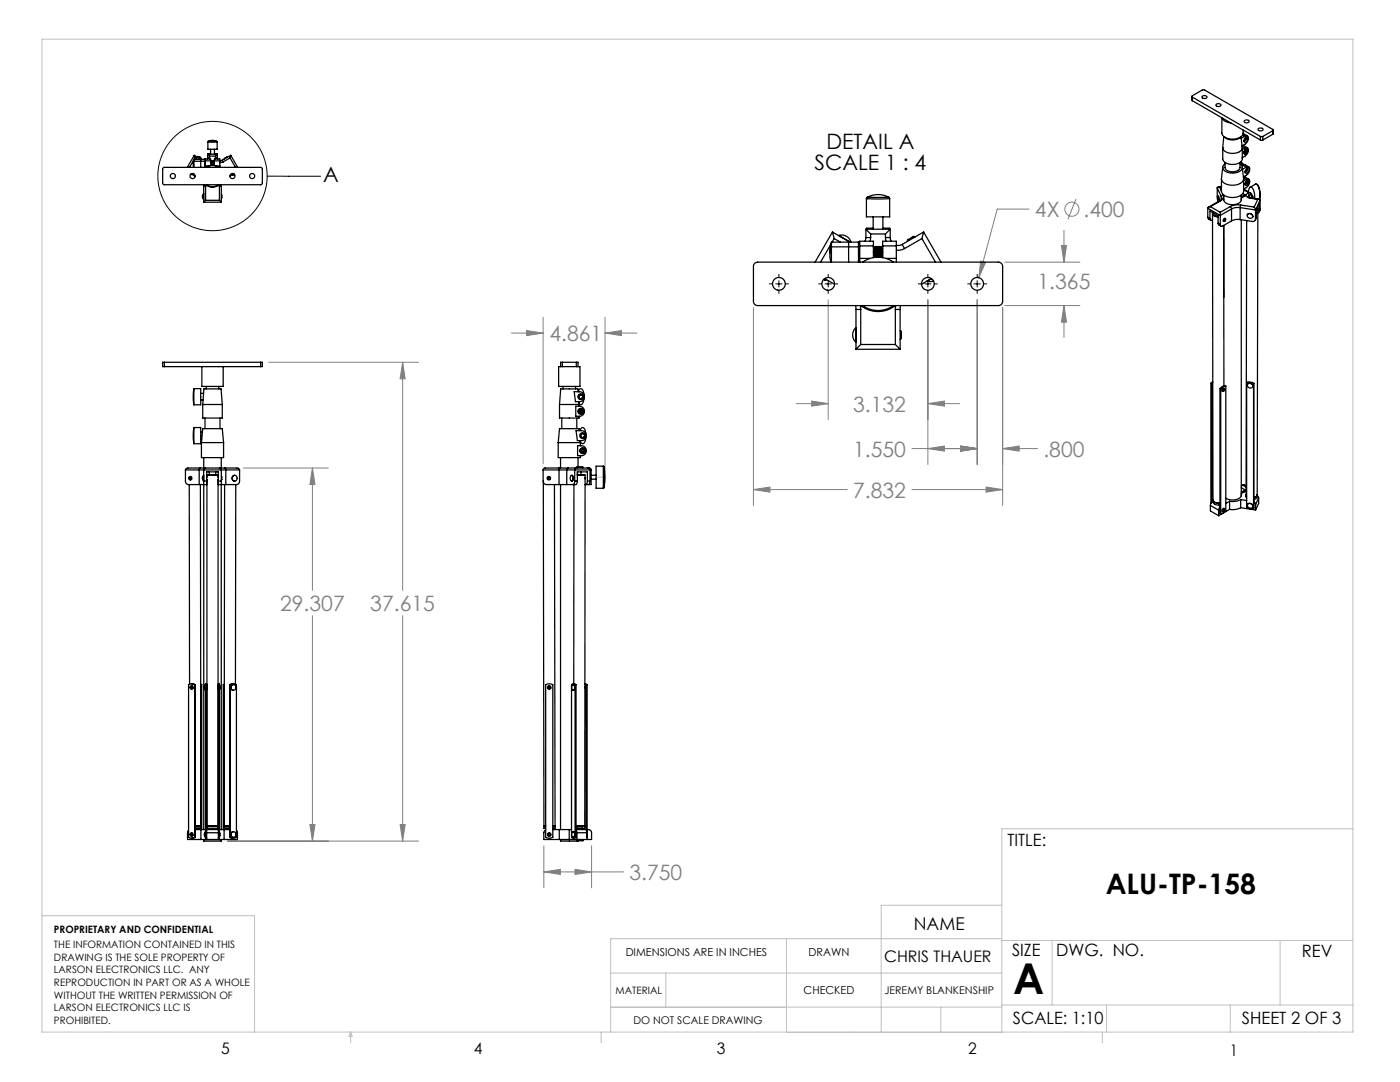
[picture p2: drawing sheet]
<svg xmlns="http://www.w3.org/2000/svg" width="279mm" height="216mm" viewBox="0 0 279 216" stroke-linecap="round" stroke-linejoin="round" font-family="sans-serif">
<g fill="none" stroke="#808080" stroke-width=".2">
<path d="M214.7 39.7l-1.6 4.1M165.3 59.8v23.9M185.2 59.8v32.9M195 59.8v32.9M195.7 52.1l1 .3-1.4 3zM200.5 52.3h15M205.4 41.7h-6.4l-3.7 13.7M211.8 49h1l-.5 3.3zM212.3 46v6.3M53.6 72.3h29.9M80.4 72.3v45.5M80.4 72.3l.5 3.3h-1.1z"/>
<path d="M102 66.5h6.4M105.1 66l3.3 .5-3.3 .5zM108.4 63.3v29.2M120.7 66.5l3.3-.5v1zM120.7 63.3v30.7M120.7 66.5h6.4M150.4 61.4v39.5M200.1 61.4v39.5M200.5 61h15M212.3 61l.5 3.3h-1zM212.3 61v6.3M48.6 93.4h16.9"/>
<path d="M62.4 93.4v24.4M62.4 93.4l.5 3.3h-1.1zM150.4 97.7h18.7M150.4 97.7l3.3-.5v1zM158.9 80.5h6.4M162 80l3.3 .5-3.3 .5zM182 97.7h18.1M182 89.5h13M185.2 80.5h6.3M185.2 89.5l3.3-.5v1zM185.2 80.5l3.3-.5v1zM191.7 89l3.3 .5-3.3 .5z"/>
<path d="M196.8 97.2l3.3 .5-3.3 .5zM200.1 89.5h7M200.1 89.5l3.3-.5v1zM62.4 122.8v45M80.4 122.8v45M45.4 167.8h38.1M61.8 164.5h1.1l-.5 3.3zM79.8 164.5h1.1l-.5 3.3zM108.5 168.8v8.4M108.5 174h16M108.5 174l3.3-.5v1zM114.8 173.5l3.3 .5-3.3 .5z"/>
<path d="M118.1 168.8v8.4"/>
<circle cx="213.9" cy="41.7" r="1.41"/>
</g>
<g fill="none" stroke="#000" stroke-width=".2">
<path d="M53.3 35.1l10.7 .1M153.5 56.6h.7M154.8 56.6h1.3M155.4 54.7v.7M155.4 56v1.3M155.4 57.9v.6M156.7 56.6h.7M163.4 56.6h.6M164.7 56.6h1.2M165.3 54.7v.7M165.3 56v1.3M165.3 57.9v.6"/>
<path d="M166.6 56.6h.6M183.3 56.6h.6M184.5 56.6h1.3M185.2 54.7v.7M185.2 56v1.3M185.2 57.9v.6M186.4 56.6h.7M193.1 56.6h.6M194.4 56.6h1.3M195 54.7v.7M195 56v1.3M195 57.9v.6"/>
<path d="M196.3 56.6h.6"/>
<circle cx="42.4" cy="35.1" r="10.9"/>
</g>
<path d="M119 95.2h1.7" fill="none" stroke="#c0c0c0" stroke-width=".2" stroke-dasharray="15.2 1.3 1.3 1.3"/>
<g fill="none" stroke="#c0c0c0" stroke-width=".2">
<path d="M8.4 7.8h261.6v198.1h-261.6zM270 165.4h-70.1v40.5M8.4 182.7h42.4v23.2M121.9 194.2h78M132.9 194.2v6.8M157 187.3v18.6M199.9 187.3h-78v18.6M199.9 187.7h70.1M199.9 180.6h-24v25.4M210 187.7v12.8M255.5 187.7v12.8M70 205.9v2.2"/>
<path d="M70 205.9l.3 .9h-.7zM120 205.9v2.2M121.9 201h78M121.9 201h35.1M157 206h42.9M170 205.9v.1M187.8 201v5M199.9 200.5h70.1M220 205.9v2.2M220.8 200.5v5.4M245.5 200.5v5.4"/>
</g>
<g fill="#808080">
<path d="M120.7 66.5l3.3-.5v1zM105.1 66l3.3 .5-3.3 .5z"/>
<path d="M80.4 72.3l.5 3.3h-1.1zM79.8 164.5h1.1l-.5 3.3zM61.8 164.5h1.1l-.5 3.3zM62.4 93.4l.5 3.3h-1.1zM108.5 174l3.3-.5v1zM114.8 173.5l3.3 .5-3.3 .5zM150.4 97.7l3.3-.5v1zM196.8 97.2l3.3 .5-3.3 .5zM191.7 89l3.3 .5-3.3 .5zM200.1 89.5l3.3-.5v1zM185.2 89.5l3.3-.5v1zM191.7 89l3.3 .5-3.3 .5zM162 80l3.3 .5-3.3 .5zM185.2 80.5l3.3-.5v1zM211.8 49h1l-.5 3.3zM212.3 61l.5 3.3h-1zM195.7 52.1l-.4 3.3 1.4-3z"/>
</g>
<g fill="none" stroke="#000" stroke-width=".25">
<path d="M237.9 19.2l.1 .9M238 19.4v-.3l1.9-1.1 .5-.1 13.6 7.9v.3M238 19.4l13.5 7.8M238 19.4v.7M239.9 19.2a.51 .51 0 0 1 .6-.2 .51 .51 0 0 1 .3 .5 .51 .51 0 0 1-.5 .2 .51 .51 0 0 1-.4-.5zM32.6 33.5l19.5-.1 .3 .3-.1 2.9-.3 .3h-19.3l-.2-.4zM38.1 34.8h.2M38.2 34.7l.7 .5M38.6 32l-.8 1.4M38.7 32.2l-.1 1.2v-.7zM38.7 31.8l-.1 .9M38.7 31.8v.4"/>
<path d="M38.7 32.2h2.1M38.7 31.8h2.1M38.8 31l.1 .5M38.8 31l-1.4 2.4M38.8 31l1.4 .8M38.9 31.5l-.2 .3M38.9 31.5l.5 .3M39.3 31.3a.79 .79 0 0 1 1 .5M39.3 31.3l.9 .5M39.3 31.3h.1M40.1 31.8v1.6M40.1 31.8h.1"/>
<path d="M40.6 36.9v.3M40.6 38.6l-.2 .6 .2 .6M40.6 38.6v1.2M40.6 39.8h.1M40.6 38.6h.1M40.6 37.2h.4M40.6 37.2v3.1M40.8 32.1v1.3M40.8 32.1h.1M40.9 32.1v1M40.9 31.7v.4M40.9 32.1h1.1"/>
<path d="M40.9 33.1v.3M40.9 33.1h.9M41 36.9v.3M41 40l-.4 .3M41 37.2v2.8M41 40h2.8M41 36.9a2.21 2.21 0 0 0 2.8 0M41.2 33.4a2.13 2.13 0 0 1 2.4 0M41.2 36.9a2.13 2.13 0 0 0 2.4 0M41.4 30.8l.4 .3M41.4 31.4v.3M41.4 31.4h.4"/>
<path d="M41.4 30.8v.6M41.4 30.8h2M41.5 28.3v1.5h1.8v-1.5M41.5 28.3h.1M41.5 28.3h1.8M41.6 28.2l.8-.2 .9 .2M41.6 28.2l-.1 .1M41.6 28.2h.1M41.6 28.2h1.7M41.8 31.4v.3M41.8 31.1v.3M41.8 31.1h1.2"/>
<path d="M42 30.7l-.5 .1M42 29.8v1M42 32.1l.1 .9v-.4M42 32.1v-.4l-1.2 .1v.3M42 32.6h.1M42.1 32.1v.2M42.1 32.5h.1M42.1 32.1h.1M42.1 32.1l-.1 .1M42.1 32.5v.1M42.1 32.5l.1 .1M42.1 32.1l.1 .2"/>
<path d="M42.1 32.3v.2M42.1 32.6h.1M42.1 32.2h.1M42.1 32.2v.1M42.1 32.2v.4M42.1 32.6v.4M42.2 32.3v.3M42.2 32.5v.1M42.2 32.1v.1M42.2 32.5h.1M42.2 32.5l-.1 .1M42.2 32.1h.1"/>
<path d="M42.2 32.1l-.1 .1M42.2 32.2v.3M42.2 32.6v.4v-.4M42.2 32.2h.1M42.2 32.6h.1M42.2 32.2v.1M42.3 32.6v.4M42.3 32.2l-.1 .1M42.3 32.2h.1M42.3 32.6h-.1M42.3 32.6h.1M42.3 32.2v.4"/>
<path d="M42.3 32.2v.1M42.3 32.5v.1M42.3 32.1v.2M42.3 32.5h.1M42.3 32.5l-.1 .1M42.3 32.1h.1M42.3 32.1l-.1 .1M42.3 32.3v.2M42.3 32.1l.1 .2M42.3 32.5l.1 .1M42.3 32.6v.4l.1-.4M42.4 32.6h.1"/>
<path d="M42.4 32.2h.1M42.4 32.3v.3M42.4 32.2v.3M42.4 32.2v.1M42.4 32.5v.1M42.4 32.1v.1M42.4 32.5h.1M42.4 32.1h.1M42.4 32.6v.4M42.4 32.2l.1 .1M42.4 32.5l.1 .1M42.4 32.1l.1 .1"/>
<path d="M42.5 32.3v.3M42.5 32.6v.4M42.5 32.6h.1M42.5 32.2h.1M42.5 32.2v.4M42.5 32.2v.1M42.5 32.3v.2M42.5 32.5v.1M42.5 32.1v.2M42.5 32.5h.1M42.5 32.1v.1M42.5 32.1h.1"/>
<path d="M42.6 32.5v.1M42.6 32.1v.1M42.6 32.1v.2M42.6 32.2v.3M42.6 32.6l-.1 .4v-.4M42.6 32.2h.1M42.6 32.2l-.1 .1M42.6 32.6h.1M42.6 32.6h-.1M42.6 32.2v.4M42.6 32.3v.3M42.6 32.6v.4"/>
<path d="M42.6 32.2v.1M42.7 32.2v.3M42.7 32.6v.4M42.7 32.2v.1M42.7 32.6h.1M42.7 32.5v.1M42.7 32.1l-.1 .2M42.7 32.1v.1M42.7 32.5h.1M42.7 32.5l-.1 .1M42.7 32.1h.1M42.7 32.1v.2"/>
<path d="M42.7 32.5l.1 .1M42.7 32.1l.1 .2M42.7 32.3v.2M42.7 32.2v.4M42.7 32.6v.4v-.4M42.7 32.2h.1M42.8 32.3v.3M42.8 32.6v.4M42.8 32.1v.9M42.8 32.1v-.4h1.1v.4M42.8 32.2h-.1M42.8 32.5l-.1 .1"/>
<path d="M42.8 32.3h.1M42.8 32.6h.1M42.8 32.1h1.1M42.8 30.7l.5 .1M42.8 29.8v1M43 31.4h.4M43 31.4v.3M43 31.1v.3M43 33.1h.9M43.3 28.2h.1M43.3 28.2v.1M43.4 30.8l-.4 .3"/>
<path d="M43.4 31.4l.1 .3M43.4 30.8v.6M43.8 37.2h.4M43.8 40l.4 .3M43.8 37.2v2.8M43.8 36.9v.3M43.9 32.1v1M43.9 33.1v.3M44.2 38.9l.1 .1-.1 .6M44.2 37.2v3.1M44.2 36.9v.3M44.3 32l.2 .3"/>
<path d="M44.3 32h-.4M44.5 32.3l-.6 .1M45.4 31.4l-.5 .1-.1 .2M45.9 31.5l-1.4 .8M45.9 31.5l1.1 1.9M46.1 31l-.2 .5M46.1 31l1.3 2.4M46.1 31l-1.8 1M46.3 34.9h.1M46.7 34.7l-.8 .5M46.7 34.7l-.4 .2M46.8 34.9h-.5"/>
<path d="M172.9 39.6v3.7h4.7v-3.7M172.9 39.6h.1M172.9 39.6h4.6M173.1 39.4a4.5 4.5 0 0 1 4.3 0M173.1 39.4l-.2 .2M173.1 39.4h.1M177.4 39.4h.1M177.4 39.4h-4.3M177.4 39.4l.1 .2M238 20.1l13.5 7.8M242.7 20.9a.51 .51 0 0 1 .6-.2 .51 .51 0 0 1 .3 .4 .51 .51 0 0 1-.5 .2 .51 .51 0 0 1-.4-.4zM242.9 37.5v1.9l.2 .8"/>
<path d="M242.9 37.5l.8 1.8M243.1 39.3l.1 .4zM243.1 39.2a.4 .4 0 0 1 .1 .6zM243.2 39.4v.1M243.2 39.7h.1M243.3 39.8h.1M243.4 37.3h-.3l-.2 .2M243.4 37.3l.4 .9M243.7 39.3l.1 .4-.4 .4M243.7 39.3v.4M243.8 35.7v2.4a2.16 2.16 0 0 0 2.6 1.3 1.73 1.73 0 0 0 1.8-1.3v-2.4M243.8 37.2l-.7 .1"/>
<path d="M243.8 37.3h-.4M243.8 23.5l.1 3.2 .2 .4 .4 .3M243.9 23.5l.6 .7 1.1 .3M244 29.5v2.2a2.07 2.07 0 0 0 2.8 1l.7-.3 .4-.4v-2.2M244 33.3l-.2 2.3a1.79 1.79 0 0 0 2.1 1.4 1.91 1.91 0 0 0 2.3-1.4l-.1-.3M244 38.8l.1 .1M244.1 38.9v.6l-.5 .6M244.1 38.9l-.4 .4M244.2 39.7a1.48 1.48 0 0 0 1.9 1.1 1.33 1.33 0 0 0 1.6-1.1M244.2 38.9v1.1M244.2 27.2l-.2 2.2a1.87 1.87 0 0 0 2.5 1.2 1.32 1.32 0 0 0 1.4-1.5M244.5 27.4a2.43 2.43 0 0 0 3 0"/>
<path d="M244.5 32.4v1a1.78 1.78 0 0 0 2.6 .6l.4-.5v-1.1M244.5 32.7a.91 .91 0 0 0-.4 1 .91 .91 0 0 0 .9 .7 2.32 2.32 0 0 0 2.9-.9v-.4l-.4-.4M247.5 32.6l.4-.1 .2 .3M247.6 32.3l.3 .3M247.7 27.2v.4M247.7 38.9v1.1M247.9 29.2l.5 .3M247.9 33.3l.1 .5M247.9 29.5v.3M247.9 32.9l.5-.1 .8 .5M247.9 32.9l.8 .5M247.9 32.9l-.1 .1"/>
<path d="M248 33.8l.1 1.5M248 26.9l.4 .3M248 38.6l.5 .3M248.1 29l.8 .5M248.1 26.6l.8 .5M248.1 26v.5a2.2 2.2 0 0 1-2.9 1.2l-.7-.3M248.2 35.5l.5 .3M248.2 35.3l1 .5M248.2 28.1h.1M248.2 30.6h.1M248.2 39.2h.1M248.3 24.1a.51 .51 0 0 1 .6-.2 .51 .51 0 0 1 .4 .4 .51 .51 0 0 1-.6 .2 .51 .51 0 0 1-.4-.4z"/>
<path d="M248.4 37.8v.2M248.4 37.8l1.2 .7M248.4 37.8l-.2 .1M248.4 38l.8 .4M248.4 38l-.2 .1M248.4 39.1h.1M248.4 39.1l-.7 .4M248.4 27.2a.51 .51 0 0 1 .7 .1 .51 .51 0 0 1 0 .7l-.4 .6-.8 .5-.2-1.5M248.4 29.5a.51 .51 0 0 1 .7 .1 .51 .51 0 0 1 0 .7l-.4 .7-.8 .5M248.4 27.2l-.7 .4M248.4 29.5l-.5 .3M248.5 38.9l-.8 .4"/>
<path d="M248.5 38.9v.2l-.3 .1M248.5 30.4l.1 .1M248.5 27.5a.34 .34 0 0 1 .5-.1 .34 .34 0 0 1-.1 .6v.1a.38 .38 0 0 1-.6 .2 .38 .38 0 0 1 .1-.6zM248.5 29.9a.34 .34 0 0 1 .5-.1 .34 .34 0 0 1-.1 .5v.1a.38 .38 0 0 1-.6 .3 .38 .38 0 0 1 .1-.6zM248.5 34.3h.1M248.5 30.2l.1-.1 .2 .2M248.5 30.2h.1M248.5 36.8l.1 .1M248.5 30l.1-.1a.37 .37 0 0 1 .3 .5 .37 .37 0 0 1-.4 .2l-.2-.2zM248.5 27.9l-.2 .2M248.6 27.4l.1 .2M248.7 27.4v.2"/>
<path d="M248.7 27.6l-.2 .3M248.7 29.7l.1 .1M248.7 33.4a.51 .51 0 0 1 .7 .1 .51 .51 0 0 1-.1 .6l-.3 .7-.9 .5M248.7 35.8a.51 .51 0 0 1 .7 .1 .51 .51 0 0 1-.1 .7l-.3 .6-.8 .5M248.7 33.4l-.7 .4M248.7 35.8l-.5 .3M248.7 36.6l.2 .1M248.7 33.7a.34 .34 0 0 1 .6-.1 .34 .34 0 0 1-.1 .6 .38 .38 0 0 1-.6 .3 .38 .38 0 0 1 0-.6zM248.7 36.2a.34 .34 0 0 1 .6-.1 .34 .34 0 0 1-.1 .5v.1a.38 .38 0 0 1-.6 .3 .38 .38 0 0 1 0-.7zM248.8 36.5h.1M248.8 36.3l.1-.1a.37 .37 0 0 1 .3 .4 .37 .37 0 0 1-.5 .3l-.1-.3zM248.8 30.3v-.3h-.2l-.1 .2v.3h.1"/>
<path d="M248.8 30.3l-.2 .2M248.8 34.1l-.3 .2M248.8 36.4v.1M248.8 36.4l.3 .1M248.9 33.6v.2M248.9 30.1v-.1a.44 .44 0 0 0-.6 0 .44 .44 0 0 0 0 .6h.3M248.9 33.8l-.1 .3M249 36l.1 .1M249 38.6a.51 .51 0 0 0-.2 .6 .51 .51 0 0 0 .5 .3h.2M249 38.6l.3 .4M249.1 36.5v-.2h-.2l-.2 .2v.2h.2M249.1 36.5l-.2 .2"/>
<path d="M249.1 38.3a.69 .69 0 0 1 .7-.9 3.1 3.1 0 0 1 .6 2.2M249.2 36.4v-.2a.44 .44 0 0 0-.6 .1 .44 .44 0 0 0-.1 .5l.4 .1M249.2 38.4l.4 .2 .1 .2M249.2 38.4l-.2 .2M249.3 39l-.2 .3 .4 .2M249.3 39v.4M249.5 39.5l1.5 .3M249.5 39.5h.1M249.5 39.5l1.8 .3M249.7 38.8l.3 .4-.1 .3M249.7 38.8l-.4 .2M249.7 38.8v.7"/>
<path d="M250.5 36.8l-1 .5M250.5 36.8l.1-.1a1.08 1.08 0 0 1 .8 1.3v1.8a3.2 3.2 0 0 0-.7-3.1zM251 39.8h.3l.2 .1M251 39.8l-.7 1.5M251.2 25.7a.46 .46 0 0 1 .5-.2 .46 .46 0 0 1 .3 .5 .46 .46 0 0 1-.6 .2 .46 .46 0 0 1-.2-.5zM251.5 39.9l-.9 2M251.5 39.9v1.9M251.5 27.2h.5M251.5 27.9h.5M251.5 27.2v.7M252 27.2v.7M254 26.1l-2 1.1"/>
<path d="M254 26.1v.7M254 26.8l-2 1.1M254.1 26l-.1 .8M40.6 40.3h3.6M150.6 52.6l.6-.3h48a.85 .85 0 0 1 .9 .9v6.9a.85 .85 0 0 1-.9 .9h-48a.85 .85 0 0 1-.8-.9v-6.9zM164.4 55.8l.3 .1 .2-.1M164.6 55.6l2 1.1M165.8 48.8l-2 3.5M165.9 49.3a4.5 4.5 0 0 0-.1 3M165.9 48.3l-.2 1-.1 1.2M165.9 49.3v3M165.9 49.3h5.4"/>
<path d="M166.1 46.3l.4 1.3M166.1 46.3l-3.4 6M166.1 46.3l3.5 2M166.5 47.6l-.4 .7M166.5 47.6l1.2 .7M167.4 47a1.97 1.97 0 0 1 2.4 1.3M167.4 47l2.3 1.3M167.4 47h.1M169.4 48.3v4M169.4 48.3h.1M171.3 48.3h-5.4v1M171.3 49.1h.3"/>
<path d="M171.6 48.2h-.3v4.1M171.6 49.1v2.5M171.6 49.1v-1h2.7v1M171.6 49.1h2.7M171.6 51.6v.7M171.6 51.6h2.1M172.1 52.3a5.3 5.3 0 0 1 6.2 0M172.8 45.7l1 1M172.8 47.4l-.2 .7M172.8 47.4h1M172.8 45.7h4.9M172.8 45.7v1.7"/>
<path d="M173.8 47.4l-.2 .7M173.8 46.7v.7M173.8 46.7h2.9M174.3 45.5h-1.4v.2M174.3 43.3v2.4M174.3 49.1v2.3M174.3 49.4l.1 .1M174.3 50.1l.1 .3M174.3 49.2v.2M174.3 50.1h.1M174.3 50.1v.1M174.3 49.2h.1"/>
<path d="M174.4 50.1v.3M174.4 49.2v.3M174.4 50.1l.2 .3M174.4 49.2l.1 .2M174.4 49.5v.6M174.4 50.4v1M174.5 49.4v.9M174.5 49.4h.1M174.5 49.4l-.1 .1M174.5 50.3h.1M174.5 50.3l-.1 .1M174.5 50.3v1.1"/>
<path d="M174.5 49.4l.1 .1M174.6 49.5v.7M174.6 50.4v1M174.6 50.1v.2M174.6 49.2v.2M174.6 50.1h.1M174.6 50.1l-.1 .2M174.6 49.2h.1M174.6 49.2l-.1 .2M174.7 50.3v1.1M174.7 49.4h.1M174.7 49.4l-.1 .1"/>
<path d="M174.7 50.3l-.1 .1M174.7 50.3h.1M174.7 50.1v.2M174.7 49.2v.2M174.7 50.1l.1 .2M174.7 49.2l.1 .2M174.7 49.4v.7M174.7 49.4l.1 .1M174.7 50.3l.1 .1M174.8 49.5v.8M174.8 50.4v.9M174.8 50.3v.1"/>
<path d="M174.8 49.4h.1M174.9 50.3v1M174.9 49.4l-.1 .1M174.9 49.4h.1M174.9 50.3h.1M174.9 50.3l-.1 .1M174.9 49.4v.8M174.9 49.4l.1 .1M174.9 50.3l.1 .1M175 50.1v.3M175 49.2v.3M175 50.1h.1"/>
<path d="M175 50.1l-.2 .2M175 49.2h.1M175 49.2l-.2 .2M175 49.5v.6M175 50.4v.9M175 50.1l.1 .2M175 49.2l.1 .2M175.1 49.4v.8M175.1 50.3l-.1 .1M175.1 49.4l-.1 .1M175.1 49.4h.1M175.1 50.3h.1"/>
<path d="M175.1 50.3v1M175.1 49.4l.1 .1M175.1 50.3l.1 .1M175.1 50.3v.1M175.1 49.4v.1M175.2 49.5v.8M175.2 50.4v.9M175.2 49.4v.8M175.2 50.3v1M175.2 49.4h.1M175.2 49.4v.1M175.2 50.3h.1"/>
<path d="M175.2 50.3v.1M175.3 50.1v.2M175.3 49.2v.2M175.3 50.1h.1M175.3 50.1l-.2 .2M175.3 49.2h.1M175.3 49.2l-.2 .2M175.3 49.4v.7M175.3 50.3v1M175.3 49.4l.1 .1M175.3 50.3l.1 .1M175.3 50.1v.3"/>
<path d="M175.3 50.1l.1 .2M175.3 49.2l.2 .3M175.4 49.5v.7M175.4 50.4v.9M175.4 50.3h.1M175.4 49.4h.1M175.4 49.4v1.9M175.4 49.4l.1 .9M175.5 50.3v1M175.5 50.3v.1M175.5 49.5v.7M175.5 50.4v.9"/>
<path d="M175.6 50.1v.3M175.6 49.2v.3M175.6 50.1l-.2 .3M175.6 50.1h.1M175.6 49.2h.1M175.6 49.2l-.2 .3M175.6 50.1v.2M175.6 49.2v.2M175.6 50.1l.1 .2M175.6 49.2l.1 .2M175.6 49.4v.8M175.6 50.3v1"/>
<path d="M175.6 49.4h.1M175.6 49.4l-.1 .1M175.6 50.3h.1M175.6 50.3l-.1 .1M175.7 49.4v.8M175.7 50.3v1M175.7 49.4v.1M175.7 50.3v.1M175.7 49.5v.8M175.7 50.4v.9M175.8 49.4v.8M175.8 50.3v1.1"/>
<path d="M175.8 49.4h.1M175.8 49.4l-.1 .1M175.8 50.3h.1M175.8 50.3l-.1 .1M175.9 49.4v.8M175.9 50.3v1.1M175.9 49.4v.1M175.9 50.3v.1M175.9 50.1v.3M175.9 49.2v.2M175.9 50.1h.1M175.9 50.1l-.2 .2"/>
<path d="M175.9 49.2l-.2 .2M175.9 49.2h.1M175.9 49.2v.3M175.9 50.1l.2 .3M175.9 49.2l.2 .3M175.9 49.5v.7M175.9 50.4v1M176 49.4v.9M176 50.3v1.1M176 49.4h.1M176 49.4l-.1 .1M176 50.3h.1"/>
<path d="M176 50.3l-.1 .1M176.1 50.3h.1M176.1 49.4h.1M176.1 49.5v.7M176.1 50.4v1M176.2 49.1v2.3M176.2 49.1v-1h2.7v1M176.2 50.2l-.1 .1M176.2 49.2l-.1 .2M176.2 49.5h-.1M176.2 50.4h-.1M176.2 49.1h2.7"/>
<path d="M176.2 45.5h1.3v.2M176.2 43.3v2.4M176.7 47.4h1M176.7 47.4l.1 .7M176.7 46.7v.7M176.8 51.6h2.1M177.7 45.7l-1 1M177.7 47.4l.1 .7M177.7 45.7v1.7M178.9 49.1v2.5M178.9 51.6v.7M180 48.8l.5 .8"/>
<path d="M180 48.8l-.6 .2-.5-.1M180.5 49.6l-.8 .3h-.8M182.6 47.3a.69 .69 0 0 0-.9 .2l-.6 .4v.3M184 47.6l-3.5 2M184 47.6l2.7 4.7M184.3 46.3l-.3 1.3M184.3 46.3l3.5 6M184.3 46.3l-4.3 2.5M185 56.1h.1M185 56.1l.9-.5-2 1.1M186.3 56.1l-.7 .1-.6-.1M241 43.4l.1 .2 .5 .3"/>
<path d="M241 41.6l2.5 1.4M241 43.4l.5 .2M241 41.6v1.8M241.5 43.6l.1 .3h.4M241.5 43.6v-1.5l1.6 1v1.5M241.6 41.2l-.4 .1-.2 .3M241.6 41.2l1.9 1.2M242 42.6l.1 57.1M242 43.9h.1M242 42.4a.78 .78 0 0 0 1.1 .9M242.1 42.5a.73 .73 0 0 0 1 .7M242.3 43l.2 .1"/>
<path d="M243.1 44.6l.1 .2 .5 .3M243.1 44.6l.4 .2M243.4 40.1h.2M243.4 40.1l-2.2 1.2M243.5 42.4v.6M243.5 43v1.8M243.6 40.1l-2 1.1M244.2 45l.1 32M244.2 45v14.4M244.3 43.7a.27 .27 0 0 1 .4 .1 .27 .27 0 0 1-.3 .3 .26 .26 0 0 1-.4-.1 .26 .26 0 0 1 .3-.3zM244.3 44.1h.1M244.4 43.8a.16 .16 0 0 1 .2 .1 .16 .16 0 0 1-.2 .2 .16 .16 0 0 1-.2-.1z"/>
<path d="M244.5 43.7l-.2 .3M244.5 43.8h.1M244.5 43.8l-.2 .3M244.5 43.8v.2l-.2 .1M245.5 41.2l.3 .5M245.5 41.2l-2 1.2M245.8 44.1l-1.9 1h-.3l-.1-.3M245.8 41.7l-2.3 1.3M245.8 41.7v2.4M247.5 41.4h-.8l-.9 .3M247.5 43.8h-1l-.7 .3M247.5 41.4l3.1 .5"/>
<path d="M247.5 41.4v2.4M247.6 40.9h-1.1l-1 .3M247.6 40.9l-.1 .5M247.6 40.9l2.7 .4M247.7 43.8v55.1M248.8 44l-.1 54.7M248.9 42.8a.61 .61 0 0 1 .7-.2 .61 .61 0 0 1 .4 .6M248.9 42.8h.1M249 42.7a.52 .52 0 0 1 .9 .1 .52 .52 0 0 1-.4 .8l-.5-.4zM250 43.3h.1M250 43.2v.1M250.3 41.3l.3 .6"/>
<path d="M250.6 43.7l-.2 .4-.4 .1-2.5-.4M250.6 41.9v1.8M250.7 43.4l-.2 .5M250.7 43.4l-.1 .3M250.9 41.5l-.2 .4M251 41.4v.3l-.3 .3M251 41.6l-.1 57.1M251.3 42.1l-.3 .4M251.3 42.1v-1.5l-.6 1.3v1.5M251.5 41.8l-.2 .5M251.5 41.8l-.2 .3M32.8 73.2h19.2"/>
<path d="M32.8 72.3h-.3v.9h.3M32.8 72.3v.9M32.8 72.3h19.2M38.7 77.5v3.3M38.7 77.5h1.4v3.3h-1.4M38.7 77.5l-.1 1.5 .1 1.8M40.1 79.8h.4M40.1 78.5h.5M40.3 73.2v3.9h4.2v-3.9M41.2 77.1v.5M43.7 77.1v.5M52 72.3h.4v.9h-.4"/>
<path d="M52 72.3v.9M111.9 73.2h.3M111.9 73.2h-.4v3.9h4.2v-3.9h-.4M112.2 72.3h-.3v.9M112.2 73.2h2.8M112.2 72.3h2.8M112.2 72.3v.9M112.4 77.1v.5M114.6 78.2h1a1 1 0 0 1 1 1 1 1 0 0 1-1 1h-.8zM114.9 77.1v.5M115 72.3h.3v.9M115 73.2h.3"/>
<path d="M115 72.3v.9M115.4 78.2l-.1-.6h-3.4l-.2 3.1M115.4 78.2a.52 .52 0 0 1 .5-.7 .52 .52 0 0 1 .5 .6l.1 .6M115.5 79.2l.2 .3M115.5 79.2v.2l.2 .1M115.7 79.5h.4M115.7 78.8l-.2 .4M115.7 78.8h.4M115.7 79.5l.2 .1 .2-.1M115.7 78.8l.2-.1 .2 .1M115.7 78.8l-.2 .1v.3M116.1 78.8l.2 .4"/>
<path d="M116.1 78.8l.2 .1v.3M116.3 79.2l-.2 .3M116.3 79.2v.2l-.2 .1M116.5 79.6a.97 .97 0 0 1-.7 1.1l-.2-.2M170.8 61v.8M170.8 65.4a1.97 1.97 0 0 0 0 2.9M170.8 65.4v2.9M170.8 68.3h.1M170.8 65.4h.1M170.8 61.8h1M170.8 61.8v7.9M170.8 69.7h8.8"/>
<path d="M171.7 61l.1 .8M171.8 68.7l-1 1M171.8 68.7h6.9M171.8 61.8v6.9M171.8 61a5.5 5.5 0 0 0 6.9 0M172.1 61a5.3 5.3 0 0 0 6.2 0M178.7 61.8h.9M178.7 68.7l.9 1M178.7 61.8v6.9M178.7 61v.8M179.6 66a.67 .67 0 0 1 .3 .9v.6l-.3 .2M179.6 61.8v7.9"/>
<path d="M179.7 61l-.1 .8M241.7 76.5l.1 .1M241.7 76.5v24M241.8 76.6v23.6M242 76.1l-.3 .4M242 76.4l-.2 .2M243.5 77.5l.1 .1M243.5 77.5v24.9l.1 .1M243.6 77.6v24.9M244.1 77.7l.1-.1a.17 .17 0 0 1 .1 .3 .17 .17 0 0 1-.3 0zM244.2 77.7l-.1 .2M244.3 77.7h.1"/>
<path d="M244.3 77.5a.3 .3 0 0 0-.4 .2 .3 .3 0 0 0 .3 .4l.2-.4-.1-.2M244.6 77l-.4 .2-.6 .4M244.6 77v24.9l-.5 .5-.5 .1M244.6 77a1.07 1.07 0 0 0-1.1 .5M248.8 76.4l.6-.1 .8 .3M248.8 76.4a1.35 1.35 0 0 1 1.4 .1M248.8 76.4v24.9l.8 .2h.6M249 76.7a.59 .59 0 0 1 .7-.2 .59 .59 0 0 1 .3 .7M249 76.6a.52 .52 0 0 1 .9 .1 .52 .52 0 0 1-.4 .7l-.5-.3zM250 77.2h.1M250.2 76.6v24.9M250.2 76.5v.1"/>
<path d="M250.2 76.5v25M37 93.8v2.3l.2 .4 .4 .2h2.2M37 93.8h2.8M37.8 96.7v39.8M38 95.2l-.2 .2 .2 .2M38.7 85.3v3.2M38.7 85.3h1.4v3.2h-1.4M38.7 85.3l-.1 1.5 .1 1.7M39.8 93.8h.8M39.8 96.7h.8M39.8 93.8v2.9M39.9 93.4l-.1 .4"/>
<path d="M39.9 93.4h1.1M39.9 93.4h-2.5l-.3 .1-.1 .3M40 96.7l.1 68.1M40.1 87.6h.2M40.1 86.3h.3M40.2 88.3h4.4M40.2 88.3v3h4.4v-3M40.2 88.3l.3-2.8h3.9l.2 2.8M40.5 80.7h3.9M40.5 80.7v2.7h3.9v-2.7M40.5 80.7l.2-3.1h3.4l.3 3.1M40.6 94.8l-.2 .6 .2 .6"/>
<path d="M40.6 94.8v1.2M40.6 94.8h.1M40.6 93.8v2.9M40.6 93.8h3.6M40.6 96.7h.7M40.7 91.3v2.1M40.7 96.7v68.8M40.9 83.4v2.1M41 93.4l-.2 .1-.2 .3M41 93.4h2.8M41.3 95.7v69.6h.9h1.3l.1-69.6M41.3 96v.7"/>
<path d="M41.3 96.7h.1M41.3 96h-.7M41.3 96v-1.8h2.3v1.8M41.3 94.8v.4M41.3 94.8h2.2zM41.4 94.8h2zM41.8 94.2v.6M43.1 94.2v.6M43.5 96.7h.1M43.5 94.8l.1 .4M43.6 96v.7M43.6 96h.6"/>
<path d="M43.6 96.7h.6M43.8 93.4l.3 .1 .1 .3M43.8 93.4h1.1M43.9 83.4v2.1M44.2 91.3v2.1M44.2 96.7v68.8M44.2 95.1l.1 .1-.1 .6M44.2 96v.7M44.2 93.8h.9M44.2 96.7h.9M44.2 93.8v2.2M44.8 96.7l-.1 68.1"/>
<path d="M44.9 93.4l.2 .4M44.9 93.4h2.5l.3 .1 .1 .3M45.1 93.8h2.7M45.1 93.8v2.9M46.8 94.8a.58 .58 0 0 0-.5 .6 .58 .58 0 0 0 .5 .6M47.1 96.7l-.1 39.8M47.8 93.8v2.3l-.2 .4-.4 .2h-2.1M108.4 93.8v2.3l.2 .4 .5 .2h2.5M108.4 93.8h3.2M108.4 96.2l.2 68.6M110.7 96.7l.1 68.1M111.4 88.3h4.4"/>
<path d="M111.4 88.3v3h4.4v-.4M111.6 93.4v.4M111.6 93.4h-2.9l-.3 .4M111.6 93.8h1.5M111.6 93.4h1.8M111.6 96.7h1.5M111.6 93.8v2.9M111.7 80.7h3.9M111.7 80.7v2.7h3.9v-.3M111.9 91.3v2.1M111.9 96.7v68.8M112.1 83.4v2.1"/>
<path d="M113.1 93.8h4.9M113.1 93.8v2.9M113.4 93.4l-.2 .1-.1 .3M113.4 93.4h4.3l.3 .4M114 94.9a.56 .56 0 0 1 .5 .4 .56 .56 0 0 1-.2 .6l-.1 .1a.58 .58 0 0 1-.4-.5 .58 .58 0 0 1 .2-.6zM114.1 94.8h.1M114.1 96h.1M114.1 94.8l.2 .2 .1 .4M114.4 95.4l-.1 .4-.2 .2M114.5 96.7v39.7M114.7 96l-.1 .5-.3 .2M114.7 96h.5"/>
<path d="M114.8 93.4l-.1 .3v2.3M114.9 81.1h.7a1 1 0 0 1 1 1 1 1 0 0 1-1 1h-.7zM115 85.9h1a1 1 0 0 1 1 1 1 1 0 0 1-1 1h-.8zM115.1 83.4v2.1M115.2 93.4v-.3h1.1v.3M115.2 94.8h1.4zM115.2 94.8h1.6zM115.2 96l-.1 .5-.2 .2h-1.8M115.2 96v-1.8h2v1.8M115.2 94.2v.6M115.3 88.9h.7a1 1 0 0 1 1 1 1 1 0 0 1-1 1h-.7zM115.4 91.3v1.8"/>
<path d="M115.5 80.2l.1 .5M115.6 80.7v.4M115.6 85.9v-.4h-3.9l-.3 2.8M115.7 81.9l.2-.1 .2 .1v.3l-.2 .1-.2-.1zM115.7 85.9a.52 .52 0 0 1 .5-.6 .52 .52 0 0 1 .6 .6l.1 .6M115.8 87.9v.4M115.8 88.3v.6M115.9 86.9l.2 .4M115.9 86.9v.3l.2 .1M115.9 94.2v.6M116 89.8l.3-.1 .2 .1v.3l-.2 .1-.3-.1zM116.1 87.3h.4"/>
<path d="M116.1 86.6l-.2 .3M116.1 86.6h.4M116.1 86.6l.2-.1 .2 .1M116.1 87.3l.2 .1 .2-.1M116.1 86.6l-.2 .1v.2M116.5 86.6l.2 .3M116.5 86.6l.2 .1v.2M116.7 86.9l-.2 .4M116.7 86.9v.3l-.2 .1M116.8 95.3v.2M116.8 94.8l-.1 70M116.9 87.4a.97 .97 0 0 1-.7 1.1l-.4-.5"/>
<path d="M117.2 96l-.1 .5-.2 .2M117.2 96h.6M117.2 93.4l.4 .1 .1 .2 .1 2.3M117.3 93.4h.1M117.8 96l-.2 .5-.2 .2M118 94.8h1M118 93.8v2.9h-1.2M118 95.6h1M119 93h1.4v4.4h-1.4zM120.4 93l.1 .1M120.5 93.1l.2 2.3-.2 1.9M120.5 93.1v4.2"/>
<path d="M120.5 97.3l-.1 .1M242.1 99.7a1.12 1.12 0 0 0 1.4 .7 1.12 1.12 0 0 1-1.4-.7zM242.1 99.7v.4M247.6 99.7l-1 .3h-1.2M247.6 99.7l1.2 .2M247.6 99.7v1.6M247.7 98.5a1.25 1.25 0 0 1-1.5 1.3l-.8-.1-.8-.3M247.7 97.3l.8 .5M248 96.8h.3l.4 .2M248 96.8l-.3 .2M248 96.8l.7 .4M248.5 98l-.8 .5"/>
<path d="M248.5 97.8l-.8 .4M248.5 97.8v.2l-.3 .2M248.7 98.7l.1 .3M248.7 98.7l.1 .7M250.2 99.3l.5-.2 .2-.4-.2 .4zM250.9 98.9l.3 .5M250.9 98.7l-.1 .7-.6 .3M251.2 99.4l-.6 1.3M251.2 99.4v1.1l-.6 1.3M241.6 100.9l1.6 .9M241.6 100.9v1.1l1.6 .9M242 100.1l-.3 .3-.1 .5"/>
<path d="M242 100.1h.1M242.1 100l-.1 .1M242.1 100.1a1.12 1.12 0 0 0 1.4 .7M243.2 101.8v1.1M243.2 100.8l.3 .1M243.5 101.2l-.3 .6M244.1 101.9h.1M244.1 101.6a.16 .16 0 0 1 .2 .1 .16 .16 0 0 1-.1 .2 .16 .16 0 0 1-.2-.1zM244.2 101.6l-.1 .3M244.3 101.6l-.2 .3M244.3 101.6h.1M244.3 101.4a.3 .3 0 0 0-.4 .3 .3 .3 0 0 0 .3 .3l.2-.3-.1-.3"/>
<path d="M245.4 100l-.8 .5M245.4 100v1.6M245.4 101.6l-2.2 1.3M247.6 101.3l-1 .3h-1.2M247.6 101.3l3 .5M249 100.7a.59 .59 0 0 1 .7-.2 .59 .59 0 0 1 .3 .7M249 100.7h.1M249 100.6a.52 .52 0 0 1 .9 0 .52 .52 0 0 1-.4 .8l-.5-.3zM250 101.2h.1M250.2 100.1l.4 .6M250.6 100.7v1.1M38.2 137l-.1 .2 .1 .1"/>
<path d="M38.3 136.4l.7 .2M38.9 136.6l-.6-.2-.7 .2v30.5l.7 .1 .6-.1M38.9 136.6h.1M38.9 136.6v30.5M39 136.6v30.5M40.1 136.5l.2 .1M40.1 136.6h.1M40.1 136.6h.2M40.1 136.6v28.9M40.3 136.6v28.9M41 136.6l-.2 .5 .2 .6M41 136.6v1.1"/>
<path d="M41 137.7h.1M41 136.6h.2M41 136.6v-.2h.2v.2M41 136.6v30.5M41.2 136.6v29.6M41.2 136.9h.1M41.2 137.4h.1M43.5 136.9v.5M43.6 136.6v-.2h.2v.2M43.6 136.6v29.6M43.6 136.6h.2M43.8 136.8l.1 .1-.1 .6"/>
<path d="M43.8 136.6v30.5M44.6 136.6h.1M44.6 136.6v28.9M44.7 136.6v28.9M44.8 136.5l-.2 .1M44.8 136.6h-.1M45.8 136.6h.1M45.8 136.6v30.5M45.9 136.6l.7-.2 .6 .2v30.5l-.6 .1-.7-.1M45.9 136.6v30.5M46.6 136.6a.58 .58 0 0 0-.5 .6 .58 .58 0 0 0 .5 .5M46.6 136.4l-.8 .2"/>
<path d="M46.6 137.7h.1M46.6 136.6h.1M108.9 136.6l.7-.2 .7 .2v30.5l-.7 .1-.7-.1zM114.3 136.7a.56 .56 0 0 1 .5 .4 .56 .56 0 0 1-.2 .6h-.1a.58 .58 0 0 1-.5-.4 .58 .58 0 0 1 .3-.6zM114.4 137.7h.1M114.4 136.6h.1M114.4 136.6l.2 .2 .1 .4M114.4 136.4l.6 .2M114.7 137.2l-.1 .4-.2 .1M114.8 136.6l-.4-.2-.3 .2v30.5l.3 .1 .4-.1M114.8 136.6h.2M114.8 136.6v30.5"/>
<path d="M115 136.6v30.5M116.7 137.1v.2M116.7 137v.4M117 136.6l-.3-.1 .5 .1M117 136.6h.2M117 136.6v29M117.2 136.6v30.9M37.6 165.7l-.2 .4v1.4h2.7M38.2 166.3l-.1 .2 .1 .2M38.2 166.9a.34 .34 0 0 1-.3-.5 .34 .34 0 0 1 .6-.1 .34 .34 0 0 1-.2 .6h-.1M38.3 166.6h.1M38.9 167.1h.1"/>
<path d="M39 167.1l-.7 .1M39 164.8h1.1zM39 165.3h1.1zM39 165.5h1.1M40.1 165.5h.9M40.1 167.5h1.1M40.1 165.5v2M40.1 164.8v.5M40.7 167.5v.3h3.5v-.3M41 165.9l-.2 .6 .2 .6M41 165.9v1.2M41 165.9h.1"/>
<path d="M41 167.1v.1h.2M41.2 167.1h-.2M41.2 166.2v1.3M41.2 166.2h2.4M41.2 165.5h2.4M41.2 167.5h2.4M41.3 164.8h2.2zM43.6 167.5h1.1M43.6 167.1h.2M43.6 166.2v1.3M43.8 166.2l.1 .1-.1 .6M43.8 167.1v.1h-.2"/>
<path d="M43.8 165.5h.9M44.7 164.8h1.1zM44.7 164.8v.5M44.7 165.3h1.1zM44.7 165.5v2M44.7 165.5h1.1M45.8 167.1l.8 .1M45.8 167.1h.1M46.6 165.9a.58 .58 0 0 0-.5 .6 .58 .58 0 0 0 .5 .6M46.6 165.9h.1M46.6 167.1h.1M47.2 165.7l.2 .4v1.4h-2.7"/>
<path d="M108.6 164.8h.3zM108.6 164.8v.5h.3M108.9 165.6l-.4 .5v1.4h3.1M110.3 164.8h.5zM110.3 165.5h1.3M110.8 164.8v.5h-.5M111.6 165.5h2M111.6 167.5h2M111.6 165.5v2M111.9 167.5v.3h3.5M113.6 165.5h.5M113.6 165.5v2"/>
<path d="M114.3 166a.56 .56 0 0 1 .5 .4 .56 .56 0 0 1-.2 .6l-.1 .1a.58 .58 0 0 1-.5-.5 .58 .58 0 0 1 .3-.6zM114.4 165.9h.1M114.4 167.1h.1M114.4 165.9l.2 .2 .1 .4M114.7 166.5l-.1 .4-.2 .2M114.8 167.1h.2M115 167.1l-.6 .1M115 164.8h1.7zM115 165.6l.1 .6M115 165.5h1.9l.3 .7h-2.1M115.1 166.2l.1 1.6h1.1v-.3M115.2 165.5v-.2h1.1v.2"/>
<path d="M115.4 165.3h.1M116.7 164.8v.5h-1.7M117.2 167.1h.1M117.2 165.5l.5 .1 .3 .3 .1 1.6h-4.5"/>
<circle cx="34.5" cy="35.1" r=".51"/>
<circle cx="38.4" cy="35.1" r=".51"/>
<circle cx="46.4" cy="35.1" r=".51"/>
<circle cx="50.3" cy="35.1" r=".51"/>
<circle cx="155.4" cy="56.6" r="1.27"/>
<circle cx="165.3" cy="56.6" r="1.27"/>
<circle cx="185.2" cy="56.6" r="1.27"/>
<circle cx="195" cy="56.6" r="1.27"/>
<circle cx="244.4" cy="43.9" r=".16"/>
<circle cx="115.9" cy="79.2" r=".57"/>
<circle cx="244.2" cy="77.8" r=".16"/>
<circle cx="244.2" cy="77.8" r=".15"/>
<circle cx="37.9" cy="95.4" r=".19"/>
<circle cx="38" cy="95.4" r=".23"/>
<circle cx="38" cy="95.4" r=".16"/>
<circle cx="38" cy="95.4" r=".33"/>
<circle cx="46.8" cy="95.4" r=".54"/>
<circle cx="109.5" cy="95.4" r=".24"/>
<circle cx="109.5" cy="95.4" r=".17"/>
<circle cx="109.5" cy="95.4" r=".35"/>
<circle cx="109.5" cy="95.4" r=".2"/>
<circle cx="115.9" cy="82.1" r=".24"/>
<circle cx="115.9" cy="82.1" r=".57"/>
<circle cx="115.9" cy="82.1" r=".48"/>
<circle cx="115.9" cy="82.1" r=".41"/>
<circle cx="116.3" cy="89.9" r=".24"/>
<circle cx="116.3" cy="89.9" r=".41"/>
<circle cx="116.3" cy="89.9" r=".57"/>
<circle cx="116.3" cy="86.9" r=".57"/>
<circle cx="116.3" cy="89.9" r=".48"/>
<circle cx="244.2" cy="101.8" r=".16"/>
<circle cx="38.2" cy="137.2" r=".19"/>
<circle cx="38.2" cy="137.2" r=".23"/>
<circle cx="38.2" cy="137.2" r=".16"/>
<circle cx="38.3" cy="137.2" r=".33"/>
<circle cx="46.5" cy="137.2" r=".54"/>
<circle cx="109.6" cy="137.2" r=".17"/>
<circle cx="109.6" cy="137.2" r=".35"/>
<circle cx="109.6" cy="137.2" r=".2"/>
<circle cx="109.6" cy="137.2" r=".24"/>
<circle cx="38.2" cy="166.5" r=".19"/>
<circle cx="38.2" cy="166.5" r=".23"/>
<circle cx="38.2" cy="166.5" r=".16"/>
<circle cx="46.5" cy="166.5" r=".54"/>
<circle cx="109.6" cy="166.5" r=".2"/>
<circle cx="109.6" cy="166.5" r=".35"/>
<circle cx="109.6" cy="166.5" r=".17"/>
<circle cx="109.6" cy="166.5" r=".24"/>
</g>
<text font-size="8.5" x="202.2" y="198.3">A</text>
<text font-size="5.6" x="220.7" y="178.4">ALU-TP-158</text>
<g font-size="4.2">
<text x="164.9" y="29.7">DETAIL A</text>
<text x="162.6" y="33.8">SCALE 1 : 4</text>
<text x="64.5" y="36.4">A</text>
</g>
<g font-size="4.2" fill="#808080">
<text x="206.5" y="43.3">4X</text>
<text x="216.3" y="43.3">.400</text>
<text x="207.1" y="57.7">1.365</text>
<text x="109.6" y="68.1">4.861</text>
<text x="170.3" y="82.1">3.132</text>
<text x="170.3" y="91.1">1.550</text>
<text x="208.2" y="91.1">.800</text>
<text x="170.3" y="99.3">7.832</text>
<text x="55.9" y="121.9">29.307</text>
<text x="73.9" y="121.9">37.615</text>
<text x="125.6" y="175.6">3.750</text>
</g>
<text font-size="3.5" x="182.4" y="185.5">NAME</text>
<g font-size="3.4">
<text x="201.1" y="168.8">TITLE:</text>
<text x="202" y="190.8">SIZE</text>
<text x="210.8" y="190.9">DWG. NO.</text>
<text x="259.8" y="191">REV</text>
<text x="202.1" y="204.4">SCALE: 1:10</text>
<text x="247.8" y="204.4">SHEET 2 OF 3</text>
</g>
<g font-size="3.2">
<text x="176.5" y="191.9">CHRIS THAUER</text>
<text x="44.2" y="210.4">5</text>
<text x="94.6" y="210.3">4</text>
<text x="143.1" y="210.4">3</text>
<text x="193.2" y="210.3">2</text>
<text x="245.4" y="210.6">1</text>
</g>
<g font-size="2.2">
<text x="124.9" y="190.8">DIMENSIONS ARE IN INCHES</text>
<text x="161.4" y="190.8">DRAWN</text>
<text x="160.4" y="198.3">CHECKED</text>
</g>
<g font-size="2.1">
<text x="176.5" y="198.3">JEREMY BLANKENSHIP</text>
<text x="126.4" y="204.3">DO NOT SCALE DRAWING</text>
</g>
<g font-size="2">
<text x="10.8" y="186.1">PROPRIETARY AND CONFIDENTIAL</text>
<text x="10.8" y="189.2">THE INFORMATION CONTAINED IN THIS</text>
<text x="10.8" y="191.7">DRAWING IS THE SOLE PROPERTY OF</text>
<text x="10.8" y="194.2">LARSON ELECTRONICS LLC. ANY</text>
<text x="10.8" y="196.7">REPRODUCTION IN PART OR AS A WHOLE</text>
<text x="10.8" y="199.3">WITHOUT THE WRITTEN PERMISSION OF</text>
<text x="10.8" y="201.8">LARSON ELECTRONICS LLC IS</text>
<text x="122.9" y="198.3">MATERIAL</text>
<text x="10.8" y="204.3">PROHIBITED.</text>
</g>
</svg>
